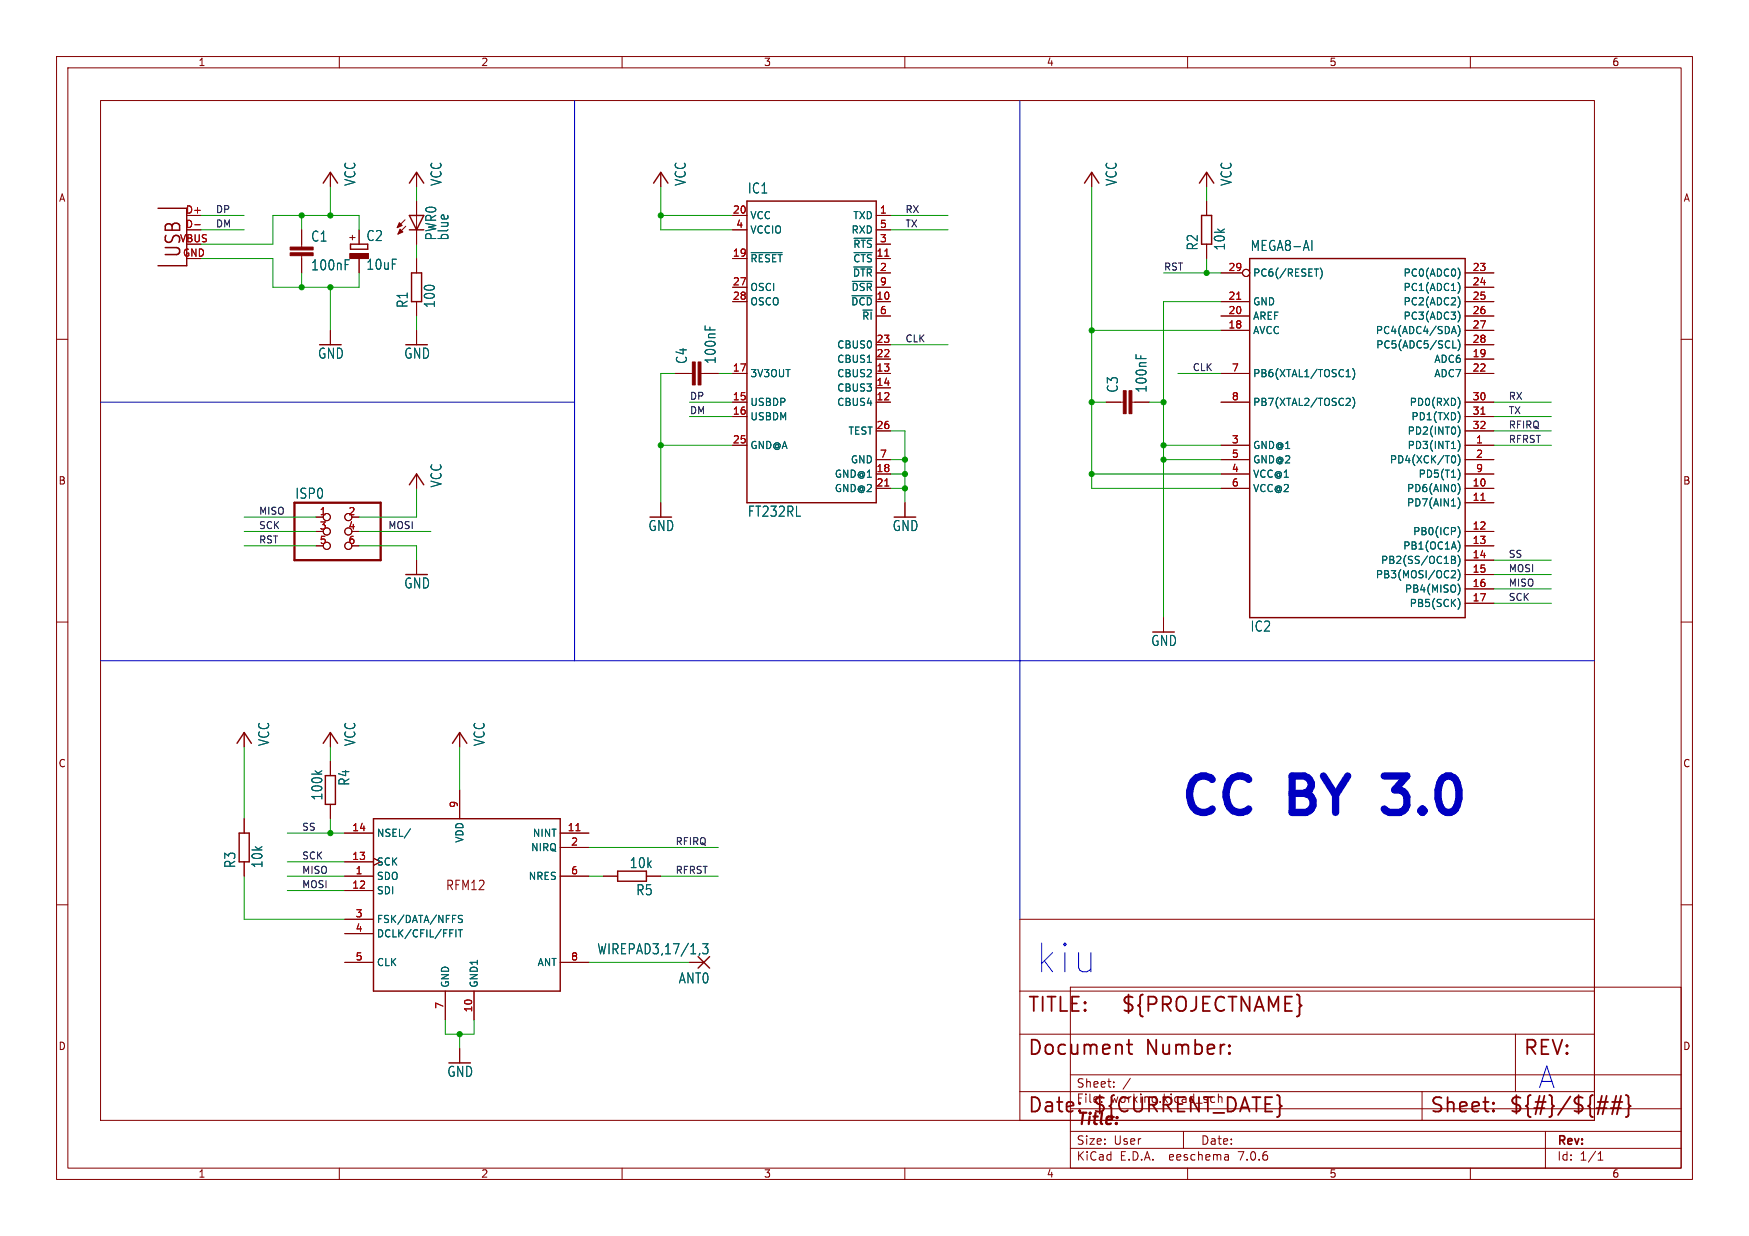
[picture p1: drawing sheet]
<svg xmlns="http://www.w3.org/2000/svg" width="309mm" height="219mm" viewBox="0 0 309 219" stroke-linecap="round" stroke-linejoin="round" font-family="sans-serif">
<g fill="none" stroke="#840000" stroke-width=".18">
<path d="M10 10h289.3v198.6h-289.3zM12 12h285.3v194.6h-285.3zM17.8 17.8h264.1v180.3h-264.1zM60 10v2M110 10v2M160 10v2M210 10v2M260 10v2M58.4 30.5v2.5M71.6 38.9l-1.4 1.4M73.7 30.5v2.5M73.7 35.6v7.6"/>
<path d="M116.8 30.5v2.5M129.5 38.1h2.6M154.9 38.1h2.6M193 30.5v2.5M213.4 30.5v2.5M213.4 35.6v2.5M10 60h2M33 40.6h2.6M53.3 40.6v3.1M53.3 45.2v3.1M58.4 58.4v2.6M63.5 40.6v2.6"/>
<path d="M63.5 45.7v2.6M71.8 40l-1.4 1.4M73.7 45.7v2.6M73.7 53.3v2.6M73.7 58.4v2.6M129.5 53.3h2.6M129.5 45.7h2.6M129.5 50.8h2.6M129.5 40.6h2.6M154.9 53.3h2.6M154.9 45.7h2.6M154.9 48.3h2.6"/>
<path d="M154.9 50.8h2.6M154.9 43.2h2.6M154.9 40.6h2.6M154.9 55.9h2.6M213.4 43.2v2.5M215.9 53.3h5.1M215.9 48.3h3.8M215.9 55.9h5.1M215.9 58.4h5.1M259.1 53.3h5.1M259.1 48.3h5.1M259.1 50.8h5.1"/>
<path d="M259.1 55.9h5.1M259.1 58.4h5.1M297.3 60h2M119.4 66h3M124 66h3M129.5 71.1h2.6M129.5 66h2.6M129.5 73.7h2.6M129.5 78.7h2.6M154.9 71.1h2.6M154.9 66h2.6M154.9 68.6h2.6"/>
<path d="M154.9 63.5h2.6M154.9 61h2.6M154.9 76.2h2.6M195.6 71.1h3M200.2 71.1h3M215.9 71.1h5.1M215.9 66h5.1M215.9 78.7h5.1M259.1 71.1h5.1M259.1 66h5.1M259.1 73.7h5.1M259.1 63.5h5.1"/>
<path d="M259.1 61h5.1M259.1 78.7h5.1M259.1 76.2h5.1M55.9 94h1.2M55.9 96.5h1.2M55.9 91.4h1.2M62.2 94h1.3M62.2 96.5h1.3M62.2 91.4h1.3M73.7 83.8v2.6M73.7 99.1v2.5M116.8 88.9v2.5"/>
<path d="M154.9 83.8h2.6M154.9 86.4h2.6M154.9 81.3h2.6M160 88.9v2.5M215.9 83.8h5.1M215.9 86.4h5.1M215.9 81.3h5.1M259.1 83.8h5.1M259.1 86.4h5.1M259.1 81.3h5.1M259.1 88.9h5.1M259.1 94h5.1"/>
<path d="M259.1 96.5h5.1M259.1 99.1h5.1M10 110h2M205.7 109.2v2.6M259.1 101.6h5.1M259.1 104.1h5.1M259.1 106.7h5.1M297.3 110h2M43.2 129.5v2.6M58.4 129.5v2.6M58.4 134.6v2.6M81.3 129.5v2.6"/>
<path d="M81.3 139.7v5.1M10 160h2M43.2 144.8v2.5M43.2 152.4v2.5M58.4 142.2v2.6M61 154.9h5M61 147.3h5M61 157.5h5M61 152.4h5M99.1 154.9h5M99.1 147.3h5M99.1 149.9h5"/>
<path d="M106.7 154.9h2.5M114.3 154.9h2.5M297.3 160h2M61 162.6h5M61 165.1h5M61 170.2h5M78.7 175.3v5M83.8 175.3v5M99.1 170.2h5M121.9 170.2h2.6M180.3 162.6h101.6v35.5h-101.6zM180.3 175.3h101.6"/>
<path d="M189.3 174.6h108v32h-108zM81.3 185.4v2.6M180.3 193h101.6M180.3 182.9h101.6M189.3 196.1h108M189.3 190.1h108M196.9 192.1v.2M196.9 191.3v.2M199.9 190.7l-1.3 1.9M251.5 193v5.1M268 182.9v10.1M60 206.6v2"/>
<path d="M110 206.6v2M160 206.6v2M189.3 203.1h108M189.3 200.1h108M209.3 200.1v3M210 206.6v2M217.2 204.2v1M217.2 205.1l-.1 .1M217.2 204.5l-.1 .1M260 206.6v2M273.3 200.1v6.5M282.6 205.2h.8"/>
<path d="M282.6 204.1l.4-.4v1.5"/>
<circle cx="220.3" cy="48.3" r=".63"/>
<circle cx="57.8" cy="94" r=".63"/>
<circle cx="57.8" cy="96.5" r=".63"/>
<circle cx="57.8" cy="91.4" r=".63"/>
<circle cx="61.6" cy="96.5" r=".63"/>
<circle cx="61.6" cy="91.4" r=".63"/>
<circle cx="61.6" cy="94" r=".63"/>
</g>
<g fill="none" stroke="#840000" stroke-width=".25">
<path d="M27.9 36.8h5.1v10.2h-5.1M57.1 32.4l1.3-1.9 1.3 1.9M72.4 38.1h2.5l-1.2 2.5zM72.4 32.4l1.3-1.9 1.2 1.9M115.6 32.4l1.2-1.9 1.3 1.9M132.1 35.6h22.8v53.3h-22.8zM191.8 32.4l1.2-1.9 1.3 1.9M212.1 32.4l1.3-1.9 1.2 1.9M212.5 38.1h1.7v5.1h-1.7zM62 43.2h3v.9h-3zM72.4 40.6h2.5M72.8 48.3h1.7v5h-1.7z"/>
<path d="M221 45.7h38.1v63.5h-38.1zM72.4 85.7l1.3-1.9 1.2 1.9M41.9 131.4l1.3-1.9 1.2 1.9M57.1 131.4l1.3-1.9 1.3 1.9M57.5 137.2h1.8v5h-1.8zM80 131.4l1.3-1.9 1.2 1.9M42.3 147.3h1.8v5.1h-1.8zM66 144.8h33.1v30.5h-33.1zM109.2 154.1h5.1v1.7h-5.1zM123.4 169.2l2.1 2M125.5 169.2l-2.1 2"/>
</g>
<g fill="none" stroke="#006464" stroke-width=".18">
<path d="M61 45.9h.8M124.7 57.6v.7M132.8 44.7h5.5M150.6 52.3h3.6M150.7 49.8h3.5M151 47.2h3.2M151 44.7h3.2M151 42.1h3.2M232 42.5v1.8M232.4 47.6h.7M233.4 47.4a1.46 1.46 0 0 1 0 1.9M256.8 58.6h.6"/>
<path d="M257.1 57.7l.4 1.3M257.9 47.4a1.49 1.49 0 0 1 0 1.9M257.9 50a1.49 1.49 0 0 1 0 1.8M257.9 52.5a1.49 1.49 0 0 1 0 1.8M257.9 55.1a1.49 1.49 0 0 1 0 1.8M257.9 57.6a1.48 1.48 0 0 1-.1 1.9M200.9 62.7v.7M238 66.6h.8M238.2 70.4l.4 .1 .2 .3-.8 .9h.8M238.3 65.5l.1-.2v1.3M239.2 65.2a1.46 1.46 0 0 1 0 1.9M239.2 70.2a1.46 1.46 0 0 1 0 2"/>
<path d="M256.9 61.5h.6M257.8 77.9a1.46 1.46 0 0 1 0 1.9M257.8 60.1a1.46 1.46 0 0 1 0 1.9M257.9 75.4a1.48 1.48 0 0 1-.1 1.9M258 70.5l.2 .6-.2 .8M258.1 73.3v.9M256.7 98.4l.6 .1v.2l-.2 .3M256.7 99h.4M257 80.6a.68 .68 0 0 1 .4 .6 .68 .68 0 0 1-.4 .7M257.1 99l.3 .2-.1 .3-.6 .1M257.8 80.4a1.46 1.46 0 0 1 0 1.9M257.8 88a1.46 1.46 0 0 1 0 2"/>
<path d="M257.8 93.1a1.46 1.46 0 0 1 0 1.9M257.8 95.6a1.46 1.46 0 0 1 0 2M257.8 98.2a1.46 1.46 0 0 1 0 1.9M257.9 83a1.49 1.49 0 0 1 0 1.8M257.9 85.5a1.48 1.48 0 0 1-.1 1.9M256.8 100.9l.5 .1 .1 .3-.8 .9h.8M257.8 100.7a1.46 1.46 0 0 1 0 2M257.9 103.3a1.49 1.49 0 0 1 0 1.8M257.9 105.9a1.48 1.48 0 0 1-.1 1.8M72.6 146.6l-1.1 1.6M80.6 164.4v1.3M81 164.4h.8"/>
<path d="M81.4 164.4v1.3M81.8 161.9h-.5l-.3 .2 .2 .3 .5 .3v.3l-.2 .1h-.5M124.2 166.9h1l-.5 .7 .4 .1v.8l-.2 .2h-.4l-.3-.2"/>
</g>
<path d="M34.4 39.7h1M156.5 45.3h.7M218.7 52.9h.7M261.9 73.2h.7M156.5 85.9h.7M261.9 88.5h.7M101.8 146.9h.8" fill="none" stroke="#a90000" stroke-width=".18"/>
<g fill="#840000" stroke="#840000" stroke-width=".18">
<path d="M61.8 44.8h3.4v.9h-3.4z"/>
<path d="M51.3 44.7h4.1v.5h-4.1z"/>
<path d="M51.3 43.7h4.1v.5h-4.1z"/>
<path d="M199.6 69.1h.6v4.1h-.6z"/>
<path d="M198.6 69.1h.5v4.1h-.5z"/>
<path d="M123.4 64h.6v4.1h-.6z"/>
<path d="M122.4 64h.5v4.1h-.5z"/>
<path d="M70.6 39.4l.5 .5-.9 .4z"/>
<path d="M70.7 40.5l.5 .5-.8 .4z"/>
</g>
<path d="M52.1 88.9h15.2v10.2h-15.2z" fill="none" stroke="#840000" stroke-width=".41"/>
<g fill="none" stroke="#840000" stroke-width=".32">
<path d="M190.9 196.3l.1 .1-.1 .2M199.2 184.7h1M199.6 183.9v2.1l.1 .3 .5 .1M217.4 186.2l.1 .1-.1 .1M217.4 186.2l-.1 .1 .1 .1M217.4 184.8v.3M217.4 186.2v.2M217.4 184.8l.1 .1-.1 .2M217.4 184.8l-.1 .1 .1 .2M264.1 196.3l.1 .1-.1 .2M264.1 196.3l-.1 .1 .1 .2M264.1 195v.2"/>
<path d="M264.1 196.3v.3M264.1 195l.1 .1-.1 .1M264.1 195l-.1 .1 .1 .1M282.3 196h1.8M282.5 194.9h1.8M284.1 193.8l-.7 3.2M284.8 196h1.8M285.1 194.9h1.8M285.8 193.8l-.7 3.2M286.6 193.8l-.7 3.2M287.5 193.7l.3 .1 .2 .2v1.2l.3 .4-.3 .4v1.2l-.2 .2-.3 .1"/>
</g>
<path d="M244.8 137.2h4M244.8 143.1l.9 .6" fill="none" stroke="#0000c2" stroke-width="1.3"/>
<path d="M101.6 17.8v99M180.3 17.8v144.8M17.8 71.1h83.8M17.8 116.8h264.1" fill="none" stroke="#0000c2" stroke-width=".18"/>
<g fill="none" stroke="#009600" stroke-width=".18">
<path d="M35.6 38.1h7.6M53.3 38.1v2.5M58.4 33v5.1M73.7 33v2.6M116.8 33v7.6h12.7M116.8 38.1h12.7M157.5 38.1h10.1M193 33v53.4h22.9M213.4 33v2.6M35.6 45.7h12.7v5.1h15.2v-2.5M35.6 40.6h7.6M53.3 48.3v2.5"/>
<path d="M58.4 50.8v7.6M63.5 40.6v-2.5h-15.2v5.1h-12.7M73.7 43.2v2.5M73.7 55.9v2.5M157.5 40.6h10.1M193 58.4h22.9M205.7 48.3h10.2M213.4 45.7v2.6M215.9 53.3h-10.2v55.9M116.8 78.7h12.7M119.4 66h-2.6v22.9M121.9 71.1h7.6"/>
<path d="M121.9 73.7h7.6M127 66h2.5M157.5 76.2h2.5v12.7M157.5 61h10.1M193 71.1h2.6M203.2 71.1h2.5M205.7 78.7h10.2M208.3 66h7.6M264.2 78.7h10.1M264.2 71.1h10.1M264.2 73.7h10.1M264.2 76.2h10.1"/>
<path d="M43.2 94h12.7M43.2 91.4h12.7M43.2 96.5h12.7M63.5 96.5h10.2v2.6M63.5 94h12.7M73.7 86.4v5h-10.2M157.5 81.3h2.5M157.5 83.8h2.5M157.5 86.4h2.5M193 83.8h22.9M205.7 81.3h10.2M264.2 99.1h10.1"/>
<path d="M264.2 101.6h10.1M264.2 106.7h10.1M264.2 104.1h10.1M43.2 132.1v12.7M58.4 132.1v2.5M81.3 132.1v7.6M43.2 154.9v7.7h17.8M50.8 152.4h10.2M50.8 154.9h10.2M50.8 147.3h10.2M50.8 157.5h10.2M58.4 144.8v2.5"/>
<path d="M104.1 154.9h2.6M104.1 149.9h22.9M116.8 154.9h10.2M104.1 170.2h17.8M78.7 180.3v2.6h5.1v-2.6M81.3 182.9v2.5"/>
</g>
<g fill="#009600" stroke="#009600" stroke-width=".18">
<circle cx="205.7" cy="71.1" r=".46"/>
<circle cx="160" cy="83.8" r=".46"/>
<circle cx="193" cy="58.4" r=".46"/>
<circle cx="160" cy="81.3" r=".46"/>
<circle cx="193" cy="71.1" r=".46"/>
<circle cx="213.4" cy="48.3" r=".46"/>
<circle cx="116.8" cy="78.7" r=".46"/>
<circle cx="160" cy="86.4" r=".46"/>
<circle cx="81.3" cy="182.9" r=".46"/>
<circle cx="58.4" cy="147.3" r=".46"/>
<circle cx="58.4" cy="50.8" r=".46"/>
<circle cx="53.3" cy="50.8" r=".46"/>
<circle cx="116.8" cy="38.1" r=".46"/>
<circle cx="205.7" cy="78.7" r=".46"/>
<circle cx="205.7" cy="81.3" r=".46"/>
<circle cx="193" cy="83.8" r=".46"/>
<circle cx="58.4" cy="38.1" r=".46"/>
<circle cx="53.3" cy="38.1" r=".46"/>
</g>
<g font-size="9" fill="#0000c2">
<text x="208.3" y="144.5">CC</text>
<text x="228.7" y="144.5">BY</text>
<text x="248.2" y="144.5">3.0</text>
</g>
<text font-size="7.1" fill="#0000c2" x="182.9" y="172.5">kiu</text>
<text font-size="5.3" fill="#0000c2" x="271.8" y="192.8">A</text>
<g font-size="3.5" fill="#840000">
<text x="32.3" y="45.7" transform="rotate(-90 32.3 45.7)">USB</text>
<text x="181.6" y="179.4">TITLE:</text>
<text x="198.1" y="179.4">${PROJECTNAME}</text>
<text x="181.6" y="187">Document</text>
<text x="202.6" y="187">Number:</text>
<text x="269.2" y="187">REV:</text>
<text x="181.6" y="197.1">Date:</text>
<text x="193" y="197.1">${CURRENT_DATE}</text>
<text x="252.7" y="197.1">Sheet:</text>
<text x="266.7" y="197.1">${#}/${##}</text>
</g>
<text font-size="2.8" fill="#840000" x="190.3" y="199.5">Title:</text>
<g font-size="2.5" fill="#006464">
<text x="63.1" y="33" transform="rotate(-90 63.1 33)">VCC</text>
<text x="78.3" y="33" transform="rotate(-90 78.3 33)">VCC</text>
<text x="121.5" y="33" transform="rotate(-90 121.5 33)">VCC</text>
<text x="132.1" y="34.4">IC1</text>
<text x="197.7" y="33" transform="rotate(-90 197.7 33)">VCC</text>
<text x="218" y="33" transform="rotate(-90 218 33)">VCC</text>
<text x="54.9" y="42.9">C1</text>
<text x="64.7" y="42.8">C2</text>
<text x="64.7" y="47.9">10uF</text>
<text x="77.4" y="42.6" transform="rotate(-90 77.4 42.6)">PWR0</text>
<text x="79.5" y="42.6" transform="rotate(-90 79.5 42.6)">blue</text>
<text x="212" y="44.4" transform="rotate(-90 212 44.4)">R2</text>
<text x="216.8" y="44.4" transform="rotate(-90 216.8 44.4)">10k</text>
<text x="221" y="44.6">MEGA8-AI</text>
<text x="54.9" y="48">100nF</text>
<text x="72.3" y="54.6" transform="rotate(-90 72.3 54.6)">R1</text>
<text x="77.1" y="54.6" transform="rotate(-90 77.1 54.6)">100</text>
<text x="56.1" y="63.6">GND</text>
<text x="71.4" y="63.6">GND</text>
<text x="121.7" y="64.5" transform="rotate(-90 121.7 64.5)">C4</text>
<text x="126.8" y="64.5" transform="rotate(-90 126.8 64.5)">100nF</text>
<text x="197.9" y="69.5" transform="rotate(-90 197.9 69.5)">C3</text>
<text x="203" y="69.5" transform="rotate(-90 203 69.5)">100nF</text>
<text x="52.1" y="88.4">ISP0</text>
<text x="78.3" y="86.3" transform="rotate(-90 78.3 86.3)">VCC</text>
<text x="114.6" y="94.1">GND</text>
<text x="132.1" y="91.6">FT232RL</text>
<text x="157.7" y="94.1">GND</text>
<text x="71.4" y="104.3">GND</text>
<text x="221" y="111.9">IC2</text>
<text x="203.5" y="114.4">GND</text>
<text x="47.8" y="132" transform="rotate(-90 47.8 132)">VCC</text>
<text x="63.1" y="132" transform="rotate(-90 63.1 132)">VCC</text>
<text x="85.9" y="132" transform="rotate(-90 85.9 132)">VCC</text>
<text x="57.2" y="141.6" transform="rotate(-90 57.2 141.6)">100k</text>
<text x="62" y="139.1" transform="rotate(-90 62 139.1)">R4</text>
<text x="41.8" y="153.6" transform="rotate(-90 41.8 153.6)">R3</text>
<text x="46.6" y="153.6" transform="rotate(-90 46.6 153.6)">10k</text>
<text x="111.3" y="153.7">10k</text>
<text x="112.4" y="158.5">R5</text>
<text x="105.5" y="169">WIREPAD3,17/1,3</text>
<text x="119.9" y="174.1">ANT0</text>
<text x="79" y="190.6">GND</text>
</g>
<text font-size="2.3" fill="#840000" x="78.7" y="157.7">RFM12</text>
<g font-size="2.1" fill="#840000">
<text x="190.3" y="195.2">File:</text>
<text x="190.3" y="192.5">Sheet:</text>
<text x="196.4" y="195.2">working.kicad_sch</text>
<text x="190.3" y="202.6">Size:</text>
<text x="196.9" y="202.6">User</text>
<text x="212.3" y="202.6">Date:</text>
<text x="275.3" y="202.9">Rev:</text>
<text x="190.3" y="205.4">KiCad</text>
<text x="198" y="205.4">E.D.A.</text>
<text x="206.9" y="205.4">eeschema</text>
<text x="219.3" y="205.4">7.0.6</text>
<text x="275.3" y="205.4">Id:</text>
<text x="279.4" y="205.4">1/1</text>
</g>
<g font-size="1.8" fill="#840000">
<text x="35" y="11.9">1</text>
<text x="85" y="11.9">2</text>
<text x="135" y="11.9">3</text>
<text x="185" y="11.9">4</text>
<text x="235" y="11.9">5</text>
<text x="285" y="11.9">6</text>
<text x="10.3" y="35.9">A</text>
<text x="297.6" y="35.9">A</text>
<text x="63.1" y="42.8" transform="rotate(-90 63.1 42.8)">+</text>
<text x="10.3" y="85.9">B</text>
<text x="297.5" y="85.9">B</text>
<text x="10.3" y="135.9">C</text>
<text x="297.5" y="135.9">C</text>
<text x="10.3" y="185.9">D</text>
<text x="297.5" y="185.9">D</text>
<text x="35" y="208.4">1</text>
<text x="85" y="208.4">2</text>
<text x="135" y="208.4">3</text>
<text x="185" y="208.4">4</text>
<text x="235" y="208.4">5</text>
<text x="285" y="208.4">6</text>
</g>
<g font-size="1.8" fill="#a90000">
<text x="32.8" y="37.8">D+</text>
<text x="32.8" y="40.4">D-</text>
<text x="129.5" y="37.8">20</text>
<text x="130.1" y="40.4">4</text>
<text x="155.5" y="37.8">1</text>
<text x="155.5" y="40.4">5</text>
<text x="31.7" y="42.9">VBUS</text>
<text x="32.3" y="45.5">GND</text>
<text x="129.5" y="45.5">19</text>
<text x="154.9" y="45.5">11</text>
<text x="155.5" y="42.9">3</text>
<text x="129.5" y="50.5">27</text>
<text x="129.5" y="53.1">28</text>
<text x="154.9" y="53.1">10</text>
<text x="155.5" y="48">2</text>
<text x="155.5" y="50.5">9</text>
<text x="217.1" y="53.1">21</text>
<text x="217.1" y="48">29</text>
<text x="260.3" y="48">23</text>
<text x="260.3" y="50.5">24</text>
<text x="260.3" y="53.1">25</text>
<text x="155.5" y="55.6">6</text>
<text x="217.1" y="58.2">18</text>
<text x="217.1" y="55.6">20</text>
<text x="260.3" y="55.6">26</text>
<text x="260.3" y="58.2">27</text>
<text x="129.5" y="65.8">17</text>
<text x="154.9" y="65.8">13</text>
<text x="154.9" y="63.2">22</text>
<text x="154.9" y="60.7">23</text>
<text x="217.7" y="65.8">7</text>
<text x="260.3" y="63.2">19</text>
<text x="260.3" y="65.8">22</text>
<text x="260.3" y="60.7">28</text>
<text x="129.5" y="70.9">15</text>
<text x="154.9" y="70.9">12</text>
<text x="154.9" y="68.3">14</text>
<text x="217.7" y="70.9">8</text>
<text x="260.3" y="70.9">30</text>
<text x="129.5" y="73.4">16</text>
<text x="154.9" y="75.9">26</text>
<text x="260.3" y="73.4">31</text>
<text x="260.3" y="75.9">32</text>
<text x="129.5" y="78.5">25</text>
<text x="154.9" y="83.6">18</text>
<text x="155.5" y="81">7</text>
<text x="217.7" y="78.5">3</text>
<text x="217.7" y="83.6">4</text>
<text x="217.7" y="81">5</text>
<text x="260.9" y="78.5">1</text>
<text x="260.9" y="81">2</text>
<text x="260.9" y="83.6">9</text>
<text x="154.9" y="86.1">21</text>
<text x="217.7" y="86.1">6</text>
<text x="260.3" y="86.1">10</text>
<text x="260.3" y="88.6">11</text>
<text x="56.4" y="91.2">1</text>
<text x="56.4" y="93.7">3</text>
<text x="61.5" y="91.2">2</text>
<text x="61.5" y="93.7">4</text>
<text x="260.3" y="93.7">12</text>
<text x="56.4" y="96.3">5</text>
<text x="61.5" y="96.3">6</text>
<text x="260.3" y="96.3">13</text>
<text x="260.3" y="98.8">14</text>
<text x="260.3" y="101.3">15</text>
<text x="260.3" y="103.9">16</text>
<text x="260.3" y="106.4">17</text>
<text x="81" y="142.9" transform="rotate(-90 81 142.9)">9</text>
<text x="62.2" y="147.1">14</text>
<text x="100.3" y="147.1">11</text>
<text x="100.9" y="149.6">2</text>
<text x="62.2" y="152.1">13</text>
<text x="62.8" y="154.7">1</text>
<text x="100.9" y="154.7">6</text>
<text x="62.2" y="157.2">12</text>
<text x="62.8" y="162.3">3</text>
<text x="62.8" y="164.8">4</text>
<text x="62.8" y="169.9">5</text>
<text x="100.9" y="169.9">8</text>
<text x="78.5" y="178.5" transform="rotate(-90 78.5 178.5)">7</text>
<text x="83.6" y="179.1" transform="rotate(-90 83.6 179.1)">10</text>
</g>
<g font-size="1.8" fill="#006464">
<text x="132.6" y="39">VCC</text>
<text x="132.6" y="41.5">VCCIO</text>
<text x="150.5" y="41.5">RXD</text>
<text x="150.8" y="39">TXD</text>
<text x="132.6" y="46.6">~{RESET}</text>
<text x="150.8" y="46.6">~{CTS}</text>
<text x="150.8" y="44">~{RTS}</text>
<text x="132.6" y="51.7">OSCI</text>
<text x="150.5" y="51.7">~{DSR}</text>
<text x="150.7" y="49.1">~{DTR}</text>
<text x="221.5" y="49.1">PC6(/RESET)</text>
<text x="248.1" y="49.1">PC0(ADC0)</text>
<text x="248.1" y="51.7">PC1(ADC1)</text>
<text x="132.6" y="54.2">OSCO</text>
<text x="150.4" y="54.2">~{DCD}</text>
<text x="152.4" y="56.7">~{RI}</text>
<text x="221.5" y="59.3">AVCC</text>
<text x="221.5" y="56.7">AREF</text>
<text x="221.5" y="54.2">GND</text>
<text x="243.2" y="59.3">PC4(ADC4/SDA)</text>
<text x="248.1" y="54.2">PC2(ADC2)</text>
<text x="248.1" y="56.7">PC3(ADC3)</text>
<text x="147.9" y="64.4">CBUS1</text>
<text x="147.9" y="61.8">CBUS0</text>
<text x="243.2" y="61.8">PC5(ADC5/SCL)</text>
<text x="253.5" y="64.4">ADC6</text>
<text x="132.6" y="72">USBDP</text>
<text x="132.6" y="66.9">3V3OUT</text>
<text x="147.9" y="72">CBUS4</text>
<text x="147.9" y="66.9">CBUS2</text>
<text x="147.9" y="69.4">CBUS3</text>
<text x="221.5" y="66.9">PB6(XTAL1/TOSC1)</text>
<text x="221.5" y="72">PB7(XTAL2/TOSC2)</text>
<text x="249.2" y="72">PD0(RXD)</text>
<text x="253.5" y="66.9">ADC7</text>
<text x="132.6" y="74.5">USBDM</text>
<text x="149.9" y="77.1">TEST</text>
<text x="248.8" y="77.1">PD2(INT0)</text>
<text x="249.5" y="74.5">PD1(TXD)</text>
<text x="132.6" y="79.6">GND@A</text>
<text x="150.4" y="82.1">GND</text>
<text x="221.5" y="79.6">GND@1</text>
<text x="221.5" y="82.1">GND@2</text>
<text x="245.7" y="82.1">PD4(XCK/T0)</text>
<text x="248.8" y="79.6">PD3(INT1)</text>
<text x="147.5" y="84.7">GND@1</text>
<text x="147.5" y="87.2">GND@2</text>
<text x="221.5" y="84.7">VCC@1</text>
<text x="221.5" y="87.2">VCC@2</text>
<text x="248.7" y="87.2">PD6(AIN0)</text>
<text x="248.7" y="89.8">PD7(AIN1)</text>
<text x="250.7" y="84.7">PD5(T1)</text>
<text x="249.8" y="94.8">PB0(ICP)</text>
<text x="244.1" y="99.9">PB2(SS/OC1B)</text>
<text x="248" y="97.4">PB1(OC1A)</text>
<text x="243.2" y="102.5">PB3(MOSI/OC2)</text>
<text x="248.3" y="105">PB4(MISO)</text>
<text x="249.2" y="107.5">PB5(SCK)</text>
<text x="66.5" y="148.2">NSEL/</text>
<text x="82.1" y="149.1" transform="rotate(-90 82.1 149.1)">VDD</text>
<text x="94.1" y="148.2">NINT</text>
<text x="66.5" y="155.8">SDO</text>
<text x="66.5" y="153.3">SCK</text>
<text x="93.4" y="155.8">NRES</text>
<text x="93.8" y="150.7">NIRQ</text>
<text x="66.5" y="158.3">SDI</text>
<text x="66.5" y="163.4">FSK/DATA/NFFS</text>
<text x="66.5" y="166">DCLK/CFIL/FFIT</text>
<text x="66.5" y="171">CLK</text>
<text x="95" y="171">ANT</text>
<text x="79.6" y="174.8" transform="rotate(-90 79.6 174.8)">GND</text>
<text x="84.7" y="174.8" transform="rotate(-90 84.7 174.8)">GND1</text>
</g>
<g font-size="1.7" fill="#0f0f0f">
<text x="38.1" y="40.3">DM</text>
<text x="38.1" y="37.8">DP</text>
<text x="160" y="40.3">TX</text>
<text x="160" y="37.8">RX</text>
<text x="205.7" y="47.9">RST</text>
<text x="160" y="60.6">CLK</text>
<text x="210.8" y="65.7">CLK</text>
<text x="121.9" y="70.8">DP</text>
<text x="266.7" y="70.8">RX</text>
<text x="121.9" y="73.3">DM</text>
<text x="266.7" y="73.3">TX</text>
<text x="266.7" y="75.9">RFIRQ</text>
<text x="266.7" y="78.4">RFRST</text>
<text x="45.7" y="93.6">SCK</text>
<text x="45.7" y="91.1">MISO</text>
<text x="68.6" y="93.6">MOSI</text>
<text x="45.7" y="96.2">RST</text>
<text x="266.7" y="101.3">MOSI</text>
<text x="266.7" y="98.7">SS</text>
<text x="266.7" y="103.8">MISO</text>
<text x="266.7" y="106.3">SCK</text>
<text x="53.3" y="147">SS</text>
<text x="119.4" y="149.5">RFIRQ</text>
<text x="53.3" y="152.1">SCK</text>
<text x="53.3" y="154.6">MISO</text>
<text x="119.4" y="154.6">RFRST</text>
<text x="53.3" y="157.1">MOSI</text>
</g>
</svg>
